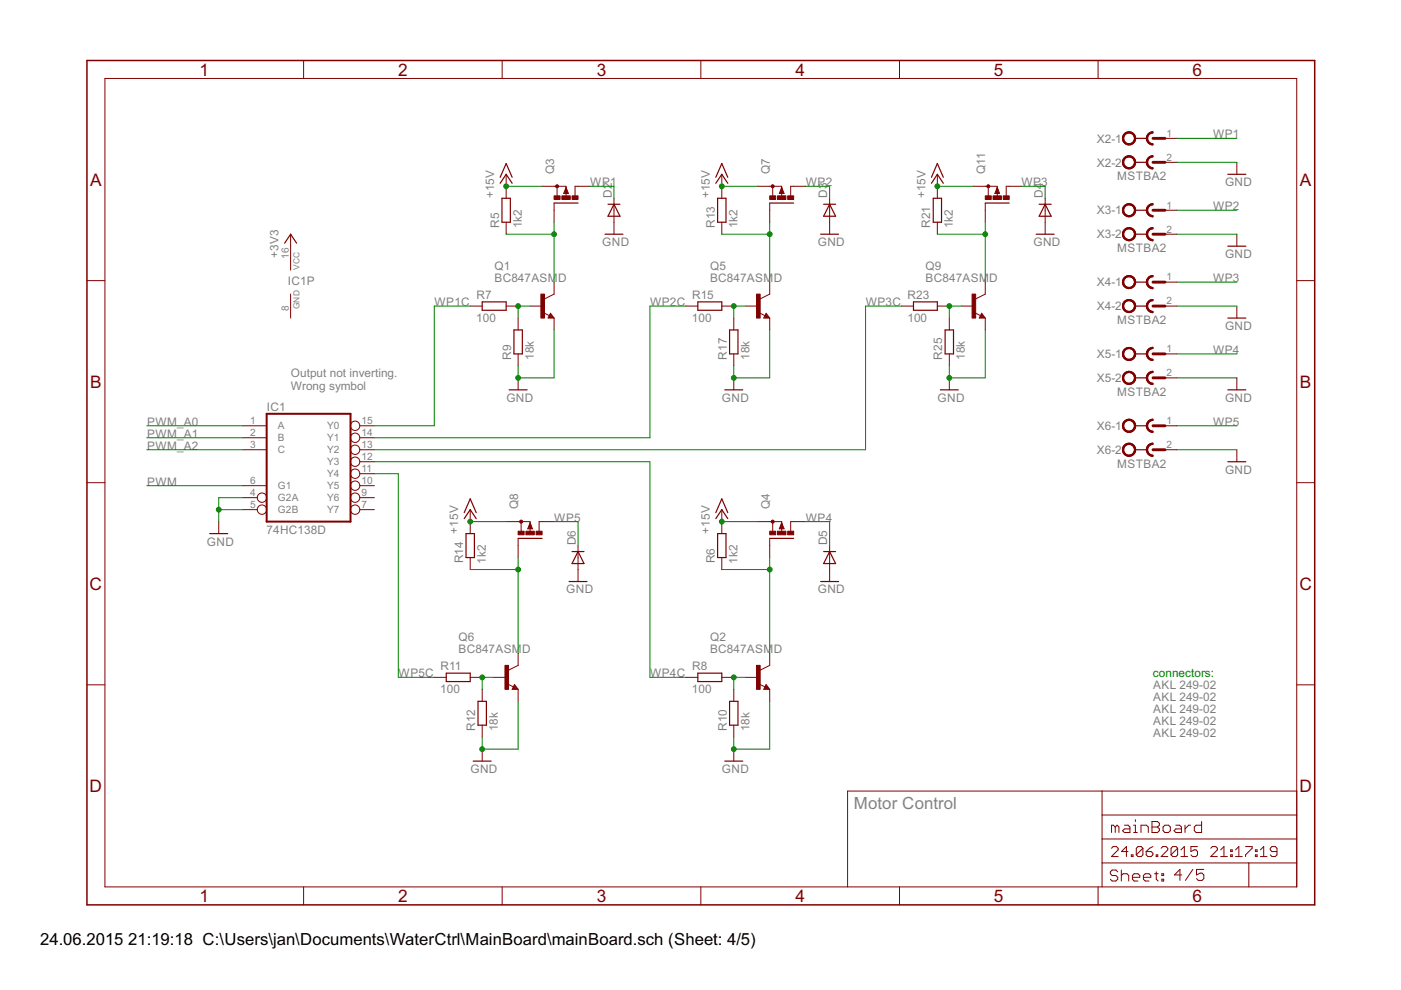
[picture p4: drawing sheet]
<svg xmlns="http://www.w3.org/2000/svg" width="297mm" height="210mm" viewBox="0 0 297 210" stroke-linecap="round" stroke-linejoin="round" font-family="sans-serif">
<g fill="none" stroke="#800000" stroke-width=".21">
<path d="M22.2 16.6h252.7v171.4h-252.7zM64.4 12.8v3.8M106.5 12.8v3.8M148.6 12.8v3.8M190.7 12.8v3.8M232.8 12.8v3.8M107.3 37v5M114.9 39.5h5.1v.3M118.1 39.5v2M120 39.8l.5 1.2h-1zM125.1 39.5h-3.2v2M153 37v5"/>
<path d="M160.7 39.5h5v.3M163.8 39.5v2M165.7 39.8l.5 1.2h-1zM170.8 39.5h-3.2v2M198.7 37v5M206.4 39.5h5v.3M209.5 39.5v2M211.4 39.8l.5 1.2h-1zM216.5 39.5h-3.2v2M247 29.3h2.5M247 34.4h2.5M262.2 34.4v2.6"/>
<path d="M18.4 59.5h3.8M61.6 49.7v7.6M107.3 47.1v2.6M117.5 59.8v2.6l-2.1 1M117.5 43.1v4M120 40.9v.9M130.2 42v7.7M153 47.1v2.6M163.2 59.8v2.6l-2 1M163.2 43.1v4M165.7 40.9v.9M175.9 42v7.7"/>
<path d="M198.7 47.1v2.6M208.9 59.8v2.6l-2 1M208.9 43.1v4M211.4 40.9v.9M221.6 42v7.7M247 44.6h2.5M247 49.7h2.5M247 59.8h2.5M262.2 49.7v2.5M274.9 59.5h3.8M61.6 62.4v5M99.7 64.9h2.5"/>
<path d="M107.3 64.9h2.6M109.9 67.4v2.6M109.9 75v2.6M112.4 64.9h2.5M115.3 66.3l1.2 .6M116.7 66.4l.8 1h-1.3zM117.5 67.4v2.6M145.4 64.9h2.6M153 64.9h2.6M155.6 67.4v2.6M155.6 75v2.6M158.1 64.9h2.6"/>
<path d="M161 66.3l1.2 .6M162.4 66.4l.8 1h-1.3zM163.2 67.4v2.6M191.1 64.9h2.6M198.7 64.9h2.6M201.3 67.4v2.6M201.3 75v2.6M203.8 64.9h2.6M206.7 66.3l1.2 .6M208.1 66.4l.8 1h-1.3zM208.9 67.4v2.6M247 64.9h2.5"/>
<path d="M247 75h2.5M262.2 64.9v2.5M51.5 90.3h5M51.5 92.8h5M51.5 95.4h5M76.3 90.3h3.1M76.3 92.8h3.1M76.3 95.4h3.1M76.3 97.9h3.1M109.9 80.1v2.6M155.6 80.1v2.6M201.3 80.1v2.6"/>
<path d="M247 80.1h2.5M247 90.3h2.5M247 95.4h2.5M262.2 80.1v2.6M262.2 95.4v2.5M18.4 102.3h3.8M46.4 110.6v2.5M51.5 105.5h3M51.5 108.1h3M51.5 103h5M76.3 105.5h3.1M76.3 108.1h3.1"/>
<path d="M76.3 103h3.1M76.3 100.4h3.1M99.7 108.1v5M99.7 118.2v2.6M107.3 110.6h5.1v.3M109.9 114.2v4M110.5 110.6v2M112.4 110.8l.5 1.3h-1zM112.4 112v.9M117.5 110.6h-3.2v2M122.6 115.7v7.6M153 108.1v5"/>
<path d="M153 118.2v2.6M160.7 110.6h5v.3M163.2 114.2v4M163.8 110.6v2M165.7 112v.9M165.7 110.8l.5 1.3h-1zM170.8 110.6h-3.2v2M175.9 115.7v7.6M274.9 102.3h3.8M109.9 138.5v2.6l-2.1 1M163.2 138.5v2.6l-2 1M18.4 145.2h3.8"/>
<path d="M92.1 143.6h2.5M99.7 143.6h2.5M102.2 146.2v2.5M102.2 153.8v2.5M102.2 158.8v2.6M104.8 143.6h2.5M107.6 145l1.3 .6M109.1 145.1l.8 1.1h-1.3zM109.9 146.2v2.5M145.4 143.6h2.6M153 143.6h2.6M155.6 146.2v2.5"/>
<path d="M155.6 153.8v2.5M155.6 158.8v2.6M158.1 143.6h2.6M161 145l1.2 .6M162.4 145.1l.8 1.1h-1.3zM163.2 146.2v2.5M274.9 145.2h3.8M233.7 167.7v20.3M233.7 177.9h41.2M233.7 172.8h41.2M235.6 179.9l.4-.4h.7l.4 .4v.3l-1.5 1.4h1.5M236.5 175.3l-.4-.3h-.4v1.5"/>
<path d="M236.5 175.3v1.2M236.5 175.3l.3-.3 .4 .3v1.2M238.4 175h.8l.4 .3v1.2h-1.2l-.4-.4 .4-.4h1.2M240.3 175h.4v1.5M240.3 176.5h.8M240.7 173.8v.4M241.9 176.5v-1.5h1.2l.4 .3v1.2M242.3 179.9v1.4l-.3 .3h-.7l-.4-.3M242.3 179.9l-.3-.4h-.7l-.4 .4v1.4M242.3 179.9l-1.4 1.4M244.2 174.2h1.2l.4 .4v.4l-.4 .3 .4 .4v.4l-.4 .4h-1.2zM244.2 175.3h1.2"/>
<path d="M244.4 179.5l-.7 .4-.7 .7M246.2 179.9l.3-.4h.7l.4 .4v.3l-1.4 1.4h1.4M247 175h.8l.3 .3v.8l-.3 .4h-.8l-.4-.4v-.8zM249.3 175h.8l.4 .3v1.2h-1.2l-.4-.4 .4-.4h1.2M249.7 179.9v1.4l-.4 .3h-.7l-.3-.3M249.7 179.9l-.4-.4h-.7l-.3 .4v1.4M249.7 179.9l-1.4 1.4M251.2 175v1.5M252.4 175h-.4l-.8 .7M253.9 179.5h-1.4v1.1l.7-.4h.4l.3 .4v.7l-.3 .3h-.8l-.3-.3M254.8 174.2v2.3h-1.2l-.4-.4v-.8l.4-.3h1.2M256.7 179.9l.3-.4h.8l.3 .4v.3l-1.4 1.4h1.4"/>
<path d="M264.1 179.5h1.4v.4l-1.4 1.4v.3M274.9 167.7h-95.2v20.3M64.4 188v3.9M106.5 188v3.9M148.6 188v3.9M190.7 188v3.9M232.8 188v3.9M233.7 183h41.2M237 184.8l-.4-.3h-.8l-.4 .3v.5l.4 .3h.8l.4 .4v.4l-.4 .4h-.8l-.4-.4M237.7 184.5v2.3M237.7 185.6l.4-.3h.8l.4 .3v1.2M239.2 180.6h-1.4l1-1.1v2.1"/>
<path d="M239.9 181.3h.3v.3h-.3zM240.1 186h1.6v-.4l-.4-.3h-.8l-.4 .3v.8l.4 .4h.8M242.4 186h1.6v-.4l-.4-.3h-.8l-.4 .3v.8l.4 .4h.8M243 180.6h1.1l.3 .3v.4l-.3 .3h-.7l-.4-.3zM244.8 185.3h.8M245.1 181.3h.4v.3h-.4zM245.2 184.8v1.6l.4 .4M246.3 185.3h.4v.3h-.4zM246.3 186.4h.4v.4h-.4zM250.4 181.6h1.4M250.4 180.2l.7-.7v2.1M250.6 185.5h-1.6l1.2-1.2v2.4"/>
<path d="M252.9 184.3l-1.6 2.4M255.2 184.3h-1.5v1.2l.8-.4h.3l.4 .4v.8l-.4 .4h-.7l-.4-.4M258.8 181.6h1.4M258.8 180.2l.7-.7v2.1M260.9 181.3h.4v.3h-.4zM260.9 180.2h.4v.4h-.4zM262 181.6h1.4M262 180.2l.7-.7v2.1M264.8 183v5M266.2 181.3h.3v.3h-.3zM266.2 180.2h.3v.4h-.3zM267.2 181.6h1.4"/>
<path d="M267.2 180.2l.7-.7v2.1M270.7 180.6h-1l-.4-.4v-.3l.4-.4h.7l.3 .4v1.4l-.3 .3h-.7l-.4-.3"/>
<circle cx="75.3" cy="90.3" r=".99"/>
<circle cx="75.3" cy="92.8" r=".99"/>
<circle cx="75.3" cy="97.9" r=".99"/>
<circle cx="75.3" cy="95.4" r=".99"/>
<circle cx="55.5" cy="105.5" r=".99"/>
<circle cx="55.5" cy="108.1" r=".99"/>
<circle cx="75.3" cy="103" r=".99"/>
<circle cx="75.3" cy="100.4" r=".99"/>
<circle cx="75.3" cy="105.5" r=".99"/>
<circle cx="75.3" cy="108.1" r=".99"/>
</g>
<g fill="none" stroke="#800000" stroke-width=".25">
<path d="M106 38.9l1.3-1.9 1.3 1.9M106 37.6l1.3-2.9 1.3 2.9M151.8 38.9l1.2-1.9 1.3 1.9M151.8 37.6l1.2-2.9 1.3 2.9M197.5 38.9l1.2-1.9 1.3 1.9M197.5 37.6l1.2-2.9 1.3 2.9M240.6 29.3h2.6M240.6 34.4h2.6M260.3 37h3.8M60.3 51.6l1.3-1.9 1.3 1.9M106.4 42h1.8v5.1h-1.8zM117.5 43.1h5.1"/>
<path d="M128.3 49.7h3.8M128.9 43.3h2.5M130.2 43.3l1.2 2.5h-2.5zM152.1 42h1.8v5.1h-1.8zM163.2 43.1h5.1M174 49.7h3.8M174.6 43.3h2.6M175.9 43.3l1.3 2.5h-2.6zM197.9 42h1.7v5.1h-1.7zM208.9 43.1h5.1M219.7 49.7h3.8M220.3 43.3h2.6"/>
<path d="M221.6 43.3l1.3 2.5h-2.6zM240.6 44.6h2.6M240.6 49.7h2.6M240.6 59.8h2.6M260.3 52.2h3.8M102.2 64h5.1v1.8h-5.1zM109 70h1.7v5h-1.7zM116.7 66.9l.1 .3h-.3l.2-.5 .5 .6h-.7M148 64h5v1.8h-5zM154.7 70h1.8v5h-1.8zM162.4 66.9l.2 .3h-.4l.2-.5 .5 .6h-.7M193.7 64h5v1.8h-5z"/>
<path d="M200.4 70h1.8v5h-1.8zM208.1 66.9l.2 .3h-.4l.2-.5 .5 .6h-.7M240.6 75h2.6M240.6 64.9h2.6M260.3 67.4h3.8M107.9 82.7h3.9M153.7 82.7h3.8M199.4 82.7h3.8M240.6 80.1h2.6M240.6 90.3h2.6M240.6 95.4h2.6M260.3 82.7h3.8"/>
<path d="M260.3 97.9h3.8M44.5 113.1h3.8M98.4 110l1.3-1.9 1.3 1.9M98.4 108.7l1.3-2.9 1.3 2.9M98.8 113.1h1.8v5.1h-1.8zM109.9 114.2h5M121.3 116.9h2.5M122.6 116.9l1.2 2.6h-2.5zM151.8 110l1.2-1.9 1.3 1.9M151.8 108.7l1.2-2.9 1.3 2.9M152.1 113.1h1.8v5.1h-1.8zM163.2 114.2h5.1"/>
<path d="M174.6 116.9h2.6M175.9 116.9l1.3 2.6h-2.6zM120.6 123.3h3.9M174 123.3h3.8M94.6 142.7h5.1v1.8h-5.1zM101.3 148.7h1.8v5.1h-1.8zM109.1 145.6l.1 .3h-.4l.3-.5 .5 .6h-.8M148 142.7h5v1.8h-5zM154.7 148.7h1.8v5.1h-1.8zM162.4 145.6l.2 .3h-.4l.2-.5 .5 .6h-.7M100.3 161.4h3.8M153.7 161.4h3.8"/>
</g>
<g fill="#800000" stroke="#800000" stroke-width=".21">
<path d="M114.7 62.4h.7v5h-.7z"/>
<path d="M117.5 41.5h1.2v.8h-1.2z"/>
<path d="M121.3 41.5h1.3v.8h-1.3z"/>
<path d="M119.1 41.5h1.8v.8h-1.8z"/>
<path d="M160.4 62.4h.8v5h-.8z"/>
<path d="M163.2 41.5h1.3v.8h-1.3z"/>
<path d="M167 41.5h1.3v.8h-1.3z"/>
<path d="M164.8 41.5h1.8v.8h-1.8z"/>
<path d="M206.1 62.4h.8v5h-.8z"/>
<path d="M208.9 41.5h1.3v.8h-1.3z"/>
<path d="M212.7 41.5h1.3v.8h-1.3z"/>
<path d="M210.5 41.5h1.8v.8h-1.8z"/>
<path d="M160.4 141.1h.8v5.1h-.8z"/>
<path d="M163.2 112.6h1.3v.8h-1.3z"/>
<path d="M167 112.6h1.3v.8h-1.3z"/>
<path d="M164.8 112.6h1.8v.8h-1.8z"/>
<path d="M107.1 141.1h.7v5.1h-.7z"/>
<path d="M109.9 112.6h1.2v.8h-1.2z"/>
<path d="M113.7 112.6h1.2v.8h-1.2z"/>
<path d="M111.5 112.6h1.8v.8h-1.8z"/>
</g>
<path d="M18.4 12.8h260.3v179.1h-260.3zM120 40.6v.3h.3l-.3-.9-.2 .9M165.7 40.6v.3h.3l-.3-.9-.2 .9M211.4 40.6v.3h.3l-.3-.9-.2 .9M112.4 111.7v.3h.2l-.2-.9-.3 .9M165.7 111.7v.3h.3l-.3-.9-.2 .9" fill="none" stroke="#800000" stroke-width=".32"/>
<g fill="#800000" stroke="#800000" stroke-width=".21">
<path d="M243.1 29.3h.2l.1 .5 .3 .4 .8 .3v.2a1.37 1.37 0 0 1-1.4-1.4z" fill-rule="evenodd"/>
<path d="M243.5 28.3l.5-.3 .5-.1v.3l-.8 .2-.3 .5-.1 .4h-.2v-.4z" fill-rule="evenodd"/>
<path d="M243.5 28.3l.8-.4h.2v.3a1.14 1.14 0 0 0-1.2 1.1 1.14 1.14 0 0 0 1.2 1.2v.2a1.4 1.4 0 0 1-1.3-.8 1.4 1.4 0 0 1 .3-1.6z" fill-rule="evenodd"/>
<path d="M238.4 28.4a1.4 1.4 0 0 1 2.2 .2 1.4 1.4 0 0 1-.9 2.1 1.4 1.4 0 0 1-1.7-1.4h.2a1.15 1.15 0 0 1 1.6-1 1.15 1.15 0 0 1 .3 1.9 1.15 1.15 0 0 1-1.8-.6l-.1-.3h-.2z" fill-rule="evenodd"/>
<path d="M238.4 28.4a1.4 1.4 0 0 1 2.2 .2 1.4 1.4 0 0 1-.9 2.1 1.4 1.4 0 0 1-1.7-1.4h.2a1.15 1.15 0 0 1 1.6-1 1.15 1.15 0 0 1 .3 1.9 1.15 1.15 0 0 1-1.8-.6l-.1-.3h-.2z" fill-rule="evenodd"/>
<path d="M243.1 34.4h.2l.1 .5 .3 .4 .8 .3v.2a1.37 1.37 0 0 1-1.4-1.4z" fill-rule="evenodd"/>
<path d="M243.5 33.4l.5-.3 .5-.1v.3l-.8 .2-.3 .4-.1 .5h-.2v-.4z" fill-rule="evenodd"/>
<path d="M243.5 33.4l.8-.4h.2v.3a1.14 1.14 0 0 0-1.2 1.1 1.14 1.14 0 0 0 1.2 1.2v.2a1.4 1.4 0 0 1-1.3-.9 1.4 1.4 0 0 1 .3-1.5z" fill-rule="evenodd"/>
<path d="M238.4 33.5a1.4 1.4 0 0 1 2.2 .2 1.4 1.4 0 0 1-.9 2.1 1.4 1.4 0 0 1-1.7-1.4h.2a1.15 1.15 0 0 1 1.6-1.1 1.15 1.15 0 0 1 .3 1.9 1.15 1.15 0 0 1-1.8-.5l-.1-.3h-.2z" fill-rule="evenodd"/>
<path d="M238.4 33.5a1.4 1.4 0 0 1 2.2 .2 1.4 1.4 0 0 1-.9 2.1 1.4 1.4 0 0 1-1.7-1.4h.2a1.15 1.15 0 0 1 1.6-1.1 1.15 1.15 0 0 1 .3 1.9 1.15 1.15 0 0 1-1.8-.5l-.1-.3h-.2z" fill-rule="evenodd"/>
<path d="M243.1 44.6h.2l.1 .5 .3 .4 .8 .2v.3a1.37 1.37 0 0 1-1.4-1.4z" fill-rule="evenodd"/>
<path d="M243.5 43.6l.5-.4h.5v.2l-.8 .3-.3 .4-.1 .5h-.2v-.5z" fill-rule="evenodd"/>
<path d="M243.5 43.6l.8-.4h.2v.2a1.14 1.14 0 0 0-1.2 1.2 1.14 1.14 0 0 0 1.2 1.1v.3a1.4 1.4 0 0 1-1.3-.9 1.4 1.4 0 0 1 .3-1.5z" fill-rule="evenodd"/>
<path d="M238.4 43.6a1.4 1.4 0 0 1 2.2 .3 1.4 1.4 0 0 1-.9 2 1.4 1.4 0 0 1-1.7-1.3h.2a1.15 1.15 0 0 1 1.6-1.1 1.15 1.15 0 0 1 .3 1.9 1.15 1.15 0 0 1-1.8-.5l-.1-.3h-.2z" fill-rule="evenodd"/>
<path d="M238.4 43.6a1.4 1.4 0 0 1 2.2 .3 1.4 1.4 0 0 1-.9 2 1.4 1.4 0 0 1-1.7-1.3h.2a1.15 1.15 0 0 1 1.6-1.1 1.15 1.15 0 0 1 .3 1.9 1.15 1.15 0 0 1-1.8-.5l-.1-.3h-.2z" fill-rule="evenodd"/>
<path d="M243.1 49.7h.2l.1 .4 .3 .4 .8 .3v.3a1.37 1.37 0 0 1-1.4-1.4z" fill-rule="evenodd"/>
<path d="M243.5 48.7l.5-.4h.5v.2l-.8 .3-.3 .3-.1 .6h-.2v-.5z" fill-rule="evenodd"/>
<path d="M243.5 48.7l.8-.4h.2v.2a1.14 1.14 0 0 0-1.2 1.2 1.14 1.14 0 0 0 1.2 1.1v.3a1.4 1.4 0 0 1-1.3-.9 1.4 1.4 0 0 1 .3-1.5z" fill-rule="evenodd"/>
<path d="M238.4 48.7a1.4 1.4 0 0 1 2.2 .2 1.4 1.4 0 0 1-.9 2.1 1.4 1.4 0 0 1-1.7-1.3h.2a1.15 1.15 0 0 1 1.6-1.1 1.15 1.15 0 0 1 .3 1.9 1.15 1.15 0 0 1-1.8-.6l-.1-.2h-.2z" fill-rule="evenodd"/>
<path d="M238.4 48.7a1.4 1.4 0 0 1 2.2 .2 1.4 1.4 0 0 1-.9 2.1 1.4 1.4 0 0 1-1.7-1.3h.2a1.15 1.15 0 0 1 1.6-1.1 1.15 1.15 0 0 1 .3 1.9 1.15 1.15 0 0 1-1.8-.6l-.1-.2h-.2z" fill-rule="evenodd"/>
<path d="M243.1 59.8h.2l.1 .5 .3 .4 .8 .3v.2a1.37 1.37 0 0 1-1.4-1.4z" fill-rule="evenodd"/>
<path d="M243.5 58.8l.5-.3 .5-.1v.3l-.8 .2-.3 .4-.1 .5h-.2v-.4z" fill-rule="evenodd"/>
<path d="M243.5 58.8l.8-.4h.2v.3a1.14 1.14 0 0 0-1.2 1.1 1.14 1.14 0 0 0 1.2 1.2v.2a1.4 1.4 0 0 1-1.3-.9 1.4 1.4 0 0 1 .3-1.5z" fill-rule="evenodd"/>
<path d="M238.4 58.8a1.4 1.4 0 0 1 2.2 .3 1.4 1.4 0 0 1-.8 2.1 1.4 1.4 0 0 1-1.8-1.4h.2a1.15 1.15 0 0 1 1.6-1.1 1.15 1.15 0 0 1 .3 1.9 1.15 1.15 0 0 1-1.8-.5l-.1-.3h-.2z" fill-rule="evenodd"/>
<path d="M238.4 58.8a1.4 1.4 0 0 1 2.2 .3 1.4 1.4 0 0 1-.8 2.1 1.4 1.4 0 0 1-1.8-1.4h.2a1.15 1.15 0 0 1 1.6-1.1 1.15 1.15 0 0 1 .3 1.9 1.15 1.15 0 0 1-1.8-.5l-.1-.3h-.2z" fill-rule="evenodd"/>
<path d="M243.1 64.9h.2l.1 .5 .3 .4 .8 .2v.3a1.41 1.41 0 0 1-1.4-1.4z" fill-rule="evenodd"/>
<path d="M243.5 63.9l.5-.3 .5-.1v.3l-.8 .2-.3 .4-.1 .5h-.2v-.5z" fill-rule="evenodd"/>
<path d="M243.5 63.9l.8-.4h.2v.3a1.14 1.14 0 0 0-1.2 1.1 1.14 1.14 0 0 0 1.2 1.1v.3a1.4 1.4 0 0 1-1.3-.9 1.4 1.4 0 0 1 .3-1.5z" fill-rule="evenodd"/>
<path d="M238.4 63.9a1.4 1.4 0 0 1 2.2 .3 1.4 1.4 0 0 1-.8 2 1.4 1.4 0 0 1-1.8-1.3h.2a1.15 1.15 0 0 1 1.6-1.1 1.15 1.15 0 0 1 .3 1.9 1.15 1.15 0 0 1-1.8-.5l-.1-.3h-.2z" fill-rule="evenodd"/>
<path d="M238.4 63.9a1.4 1.4 0 0 1 2.2 .3 1.4 1.4 0 0 1-.8 2 1.4 1.4 0 0 1-1.8-1.3h.2a1.15 1.15 0 0 1 1.6-1.1 1.15 1.15 0 0 1 .3 1.9 1.15 1.15 0 0 1-1.8-.5l-.1-.3h-.2z" fill-rule="evenodd"/>
<path d="M243.1 75h.2l.1 .5 .3 .4 .8 .3v.2a1.37 1.37 0 0 1-1.4-1.4z" fill-rule="evenodd"/>
<path d="M243.5 74l1-.4v.3l-.8 .2-.3 .4-.1 .5h-.2v-.4z" fill-rule="evenodd"/>
<path d="M243.5 74l.8-.4h.2v.3a1.14 1.14 0 0 0-1.2 1.1 1.14 1.14 0 0 0 1.2 1.2v.2a1.4 1.4 0 0 1-1.4-.8 1.4 1.4 0 0 1 .4-1.6z" fill-rule="evenodd"/>
<path d="M238.4 74.1a1.4 1.4 0 0 1 2.2 .2 1.4 1.4 0 0 1-.8 2.1 1.4 1.4 0 0 1-1.8-1.4h.2a1.15 1.15 0 0 1 1.6-1 1.15 1.15 0 0 1 .3 1.9 1.15 1.15 0 0 1-1.8-.6l-.1-.3h-.2z" fill-rule="evenodd"/>
<path d="M238.4 74.1a1.4 1.4 0 0 1 2.2 .2 1.4 1.4 0 0 1-.8 2.1 1.4 1.4 0 0 1-1.8-1.4h.2a1.15 1.15 0 0 1 1.6-1 1.15 1.15 0 0 1 .3 1.9 1.15 1.15 0 0 1-1.8-.6l-.1-.3h-.2z" fill-rule="evenodd"/>
<path d="M243.1 80.1h.2l.1 .5 .3 .4 .8 .3v.2a1.37 1.37 0 0 1-1.4-1.4z" fill-rule="evenodd"/>
<path d="M243.5 79.1l1-.4v.3l-.8 .2-.3 .4-.1 .5h-.2v-.4z" fill-rule="evenodd"/>
<path d="M243.5 79.1l.8-.4h.2v.3a1.14 1.14 0 0 0-1.2 1.1 1.14 1.14 0 0 0 1.2 1.2v.2a1.4 1.4 0 0 1-1.4-.8 1.4 1.4 0 0 1 .4-1.6z" fill-rule="evenodd"/>
<path d="M238.4 79.2a1.4 1.4 0 0 1 2.2 .2 1.4 1.4 0 0 1-.8 2.1 1.4 1.4 0 0 1-1.8-1.4h.2a1.15 1.15 0 0 1 1.6-1 1.15 1.15 0 0 1 .3 1.9 1.15 1.15 0 0 1-1.8-.6l-.1-.3h-.2z" fill-rule="evenodd"/>
<path d="M238.4 79.2a1.4 1.4 0 0 1 2.2 .2 1.4 1.4 0 0 1-.8 2.1 1.4 1.4 0 0 1-1.8-1.4h.2a1.15 1.15 0 0 1 1.6-1 1.15 1.15 0 0 1 .3 1.9 1.15 1.15 0 0 1-1.8-.6l-.1-.3h-.2z" fill-rule="evenodd"/>
<path d="M243.1 90.3h.2l.1 .5 .3 .4 .8 .2v.3a1.37 1.37 0 0 1-1.4-1.4z" fill-rule="evenodd"/>
<path d="M243.5 89.3l1-.4v.2l-.8 .3-.3 .4-.1 .5h-.2v-.5z" fill-rule="evenodd"/>
<path d="M243.5 89.3l.8-.4h.2v.2a1.14 1.14 0 0 0-1.2 1.2 1.14 1.14 0 0 0 1.2 1.1v.3a1.4 1.4 0 0 1-1.4-.9 1.4 1.4 0 0 1 .4-1.5z" fill-rule="evenodd"/>
<path d="M238.4 89.3a1.4 1.4 0 0 1 2.2 .3 1.4 1.4 0 0 1-.8 2 1.4 1.4 0 0 1-1.8-1.3h.2a1.15 1.15 0 0 1 1.7-1.1 1.15 1.15 0 0 1 .2 1.9 1.15 1.15 0 0 1-1.8-.5l-.1-.3h-.2z" fill-rule="evenodd"/>
<path d="M238.4 89.3a1.4 1.4 0 0 1 2.2 .3 1.4 1.4 0 0 1-.8 2 1.4 1.4 0 0 1-1.8-1.3h.2a1.15 1.15 0 0 1 1.7-1.1 1.15 1.15 0 0 1 .2 1.9 1.15 1.15 0 0 1-1.8-.5l-.1-.3h-.2z" fill-rule="evenodd"/>
<path d="M243.1 95.4h.2l.1 .5 .3 .3 .8 .3v.3a1.37 1.37 0 0 1-1.4-1.4z" fill-rule="evenodd"/>
<path d="M243.5 94.4l.5-.4h.5v.2l-.8 .3-.3 .4-.1 .5h-.2v-.5z" fill-rule="evenodd"/>
<path d="M243.5 94.4l.8-.4h.2v.2a1.14 1.14 0 0 0-1.2 1.2 1.14 1.14 0 0 0 1.2 1.1v.3a1.4 1.4 0 0 1-1.3-.9 1.4 1.4 0 0 1 .3-1.5z" fill-rule="evenodd"/>
<path d="M238.4 94.4a1.4 1.4 0 0 1 2.2 .2 1.4 1.4 0 0 1-.9 2.1 1.4 1.4 0 0 1-1.7-1.3h.2a1.15 1.15 0 0 1 1.7-1.1 1.15 1.15 0 0 1 .2 1.9 1.15 1.15 0 0 1-1.8-.5l-.1-.3h-.2z" fill-rule="evenodd"/>
<path d="M238.4 94.4a1.4 1.4 0 0 1 2.2 .2 1.4 1.4 0 0 1-.9 2.1 1.4 1.4 0 0 1-1.7-1.3h.2a1.15 1.15 0 0 1 1.7-1.1 1.15 1.15 0 0 1 .2 1.9 1.15 1.15 0 0 1-1.8-.5l-.1-.3h-.2z" fill-rule="evenodd"/>
<circle cx="118.1" cy="39.5" r=".33"/>
<circle cx="163.8" cy="39.5" r=".33"/>
<circle cx="209.5" cy="39.5" r=".33"/>
<circle cx="163.8" cy="110.6" r=".33"/>
<circle cx="110.5" cy="110.6" r=".33"/>
</g>
<path d="M244.5 29.3h2.5M244.5 34.4h2.5M244.5 44.6h2.5M244.5 49.7h2.5M244.5 59.8h2.5M244.5 64.9h2.5M244.5 75h2.5M244.5 80.1h2.5M244.5 90.3h2.5M244.5 95.4h2.5" fill="none" stroke="#800000" stroke-width=".61"/>
<path d="M56.5 87.7h17.8v22.9h-17.8z" fill="none" stroke="#800000" stroke-width=".42"/>
<g fill="none" stroke="#008000" stroke-width=".21">
<path d="M107.3 39.5h7.6M125.1 39.5h5.1v2.5M153 39.5h7.7M170.8 39.5h5.1v2.5M198.7 39.5h7.7M216.5 39.5h5.1v2.5M249.5 34.4h12.7M249.5 29.3h12.7M107.3 49.7h10.2M117.5 47.1v12.7M153 49.7h10.2M163.2 47.1v12.7"/>
<path d="M198.7 49.7h10.2M208.9 47.1v12.7M249.5 49.7h12.7M249.5 44.6h12.7M249.5 59.8h12.7M99.7 64.9h-7.6v25.4h-12.7M112.4 64.9h-2.5v2.5M117.5 70v10.1h-7.6v-2.5M145.4 64.9h-7.6v27.9h-58.4M158.1 64.9h-2.5v2.5M163.2 70v10.1h-7.6v-2.5M191.1 64.9h-7.6v30.5h-104.1"/>
<path d="M203.8 64.9h-2.5v2.5M208.9 70v10.1h-7.6v-2.5M249.5 64.9h12.7M249.5 75h12.7M31.1 95.4h20.4M31.1 90.3h20.4M31.1 92.8h20.4M79.4 97.9h58.4v45.7h7.6M249.5 80.1h12.7M249.5 95.4h12.7M249.5 90.3h12.7M31.1 103h20.4"/>
<path d="M46.4 108.1h5.1M51.5 105.5h-5.1v5.1M79.4 100.4h5.1v43.2h7.6M99.7 110.6h7.6M109.9 118.2v20.3M117.5 110.6h5.1v5.1M153 110.6h7.7M163.2 118.2v20.3M170.8 110.6h5.1v5.1M99.7 120.8h10.2M153 120.8h10.2M104.8 143.6h-2.6v2.6"/>
<path d="M109.9 148.7v10.1h-7.7v-2.5M158.1 143.6h-2.5v2.6M163.2 148.7v10.1h-7.6v-2.5"/>
</g>
<g fill="#008000" stroke="#008000" stroke-width=".21">
<circle cx="117.5" cy="49.7" r=".51"/>
<circle cx="109.9" cy="64.9" r=".51"/>
<circle cx="109.9" cy="80.1" r=".51"/>
<circle cx="155.6" cy="80.1" r=".51"/>
<circle cx="201.3" cy="80.1" r=".51"/>
<circle cx="155.6" cy="158.8" r=".51"/>
<circle cx="46.4" cy="108.1" r=".51"/>
<circle cx="102.2" cy="158.8" r=".51"/>
<circle cx="163.2" cy="49.7" r=".51"/>
<circle cx="155.6" cy="64.9" r=".51"/>
<circle cx="208.9" cy="49.7" r=".51"/>
<circle cx="201.3" cy="64.9" r=".51"/>
<circle cx="163.2" cy="120.8" r=".51"/>
<circle cx="155.6" cy="143.6" r=".51"/>
<circle cx="107.3" cy="39.5" r=".51"/>
<circle cx="153" cy="39.5" r=".51"/>
<circle cx="198.7" cy="39.5" r=".51"/>
<circle cx="153" cy="110.6" r=".51"/>
<circle cx="99.7" cy="110.6" r=".51"/>
<circle cx="109.9" cy="120.8" r=".51"/>
<circle cx="102.2" cy="143.6" r=".51"/>
</g>
<g font-size="4.1" fill="#800000">
<text x="42.3" y="16">1</text>
<text x="84.4" y="16">2</text>
<text x="126.5" y="16">3</text>
<text x="168.6" y="16">4</text>
<text x="210.7" y="16">5</text>
<text x="252.9" y="16">6</text>
<text x="19.1" y="39.4">A</text>
<text x="275.6" y="39.4">A</text>
<text x="19.1" y="82.2">B</text>
<text x="275.6" y="82.2">B</text>
<text x="19" y="125.1">C</text>
<text x="275.5" y="125.1">C</text>
<text x="19" y="167.9">D</text>
<text x="275.5" y="167.9">D</text>
<text x="42.3" y="191.2">1</text>
<text x="84.4" y="191.2">2</text>
<text x="126.5" y="191.2">3</text>
<text x="168.6" y="191.2">4</text>
<text x="210.7" y="191.2">5</text>
<text x="252.9" y="191.2">6</text>
</g>
<text font-size="4" fill="#808080" x="181" y="171.5">Motor Control</text>
<g font-size="4">
<text x="8.5" y="200.4">24.06.2015</text>
<text x="27.2" y="200.4">21:19:18 C:\Users\jan\Documents\WaterCtrl\MainBoard\mainBoard.sch (Sheet: 4/5)</text>
</g>
<g font-size="2.8" fill="#808080">
<text x="257.2" y="29.3">WP1</text>
<text x="232.5" y="30.2">X2-1</text>
<text x="232.5" y="35.3">X2-2</text>
<text x="117.5" y="36.9" transform="rotate(-90 117.5 36.9)">Q3</text>
<text x="125.1" y="39.5">WP1</text>
<text x="129.7" y="42" transform="rotate(-90 129.7 42)">D2</text>
<text x="163.2" y="36.9" transform="rotate(-90 163.2 36.9)">Q7</text>
<text x="170.9" y="39.5">WP2</text>
<text x="175.4" y="42" transform="rotate(-90 175.4 42)">D3</text>
<text x="208.9" y="36.9" transform="rotate(-90 208.9 36.9)">Q11</text>
<text x="216.6" y="39.5">WP3</text>
<text x="221.1" y="42" transform="rotate(-90 221.1 42)">D4</text>
<text x="236.9" y="38.2">MSTBA2</text>
<text x="259.7" y="39.5">GND</text>
<text x="104.8" y="42" transform="rotate(-90 104.8 42)">+15V</text>
<text x="150.5" y="42" transform="rotate(-90 150.5 42)">+15V</text>
<text x="196.2" y="42" transform="rotate(-90 196.2 42)">+15V</text>
<text x="232.5" y="45.5">X3-1</text>
<text x="257.2" y="44.6">WP2</text>
<text x="105.8" y="48.3" transform="rotate(-90 105.8 48.3)">R5</text>
<text x="110.6" y="48.4" transform="rotate(-90 110.6 48.4)">1k2</text>
<text x="127.7" y="52.2">GND</text>
<text x="151.5" y="48.3" transform="rotate(-90 151.5 48.3)">R13</text>
<text x="156.3" y="48.4" transform="rotate(-90 156.3 48.4)">1k2</text>
<text x="173.4" y="52.2">GND</text>
<text x="197.2" y="48.3" transform="rotate(-90 197.2 48.3)">R21</text>
<text x="202" y="48.4" transform="rotate(-90 202 48.4)">1k2</text>
<text x="219.1" y="52.2">GND</text>
<text x="232.5" y="50.5">X3-2</text>
<text x="236.9" y="53.5">MSTBA2</text>
<text x="59.1" y="54.7" transform="rotate(-90 59.1 54.7)">+3V3</text>
<text x="104.8" y="59.8">BC847ASM</text>
<text x="104.8" y="57.3">Q1</text>
<text x="118.3" y="59.8">D</text>
<text x="150.5" y="59.8">BC847ASM</text>
<text x="150.5" y="57.3">Q5</text>
<text x="164" y="59.8">D</text>
<text x="196.2" y="59.8">BC847ASM</text>
<text x="196.2" y="57.3">Q9</text>
<text x="209.8" y="59.8">D</text>
<text x="257.2" y="59.8">WP3</text>
<text x="259.7" y="54.7">GND</text>
<text x="61" y="60.4">IC1P</text>
<text x="92.1" y="64.9">WP1C</text>
<text x="101" y="63.4">R7</text>
<text x="137.8" y="64.9">WP2C</text>
<text x="146.7" y="63.4">R15</text>
<text x="183.6" y="64.9">WP3C</text>
<text x="192.4" y="63.4">R23</text>
<text x="232.5" y="60.7">X4-1</text>
<text x="232.5" y="65.8">X4-2</text>
<text x="101" y="68.2">100</text>
<text x="146.7" y="68.2">100</text>
<text x="192.4" y="68.2">100</text>
<text x="236.9" y="68.7">MSTBA2</text>
<text x="259.7" y="70">GND</text>
<text x="108.4" y="76.3" transform="rotate(-90 108.4 76.3)">R9</text>
<text x="113.2" y="76.3" transform="rotate(-90 113.2 76.3)">18k</text>
<text x="154.1" y="76.3" transform="rotate(-90 154.1 76.3)">R17</text>
<text x="158.9" y="76.3" transform="rotate(-90 158.9 76.3)">18k</text>
<text x="199.8" y="76.3" transform="rotate(-90 199.8 76.3)">R25</text>
<text x="204.6" y="76.3" transform="rotate(-90 204.6 76.3)">18k</text>
<text x="232.5" y="75.9">X5-1</text>
<text x="257.2" y="75">WP4</text>
<text x="61.7" y="80">Output not inverting.</text>
<text x="61.7" y="82.7">Wrong symbol</text>
<text x="232.5" y="81">X5-2</text>
<text x="236.9" y="83.9">MSTBA2</text>
<text x="56.6" y="87.1">IC1</text>
<text x="107.4" y="85.2">GND</text>
<text x="153.1" y="85.2">GND</text>
<text x="198.8" y="85.2">GND</text>
<text x="259.7" y="85.2">GND</text>
<text x="31.2" y="90.3">PWM_A0</text>
<text x="31.2" y="92.8">PWM_A1</text>
<text x="31.2" y="95.4">PWM_A2</text>
<text x="232.5" y="91.2">X6-1</text>
<text x="257.2" y="90.3">WP5</text>
<text x="232.5" y="96.2">X6-2</text>
<text x="236.9" y="99.2">MSTBA2</text>
<text x="259.7" y="100.4">GND</text>
<text x="31.2" y="103">PWM</text>
<text x="56.5" y="113.1">74HC138D</text>
<text x="97.2" y="113.1" transform="rotate(-90 97.2 113.1)">+15V</text>
<text x="109.9" y="108" transform="rotate(-90 109.9 108)">Q8</text>
<text x="117.5" y="110.6">WP5</text>
<text x="150.5" y="113.1" transform="rotate(-90 150.5 113.1)">+15V</text>
<text x="163.2" y="108" transform="rotate(-90 163.2 108)">Q4</text>
<text x="170.9" y="110.6">WP4</text>
<text x="43.9" y="115.7">GND</text>
<text x="98.2" y="119.4" transform="rotate(-90 98.2 119.4)">R14</text>
<text x="103" y="119.5" transform="rotate(-90 103 119.5)">1k2</text>
<text x="122.1" y="115.6" transform="rotate(-90 122.1 115.6)">D6</text>
<text x="151.5" y="119.4" transform="rotate(-90 151.5 119.4)">R6</text>
<text x="156.3" y="119.5" transform="rotate(-90 156.3 119.5)">1k2</text>
<text x="175.4" y="115.6" transform="rotate(-90 175.4 115.6)">D5</text>
<text x="120.1" y="125.8">GND</text>
<text x="173.4" y="125.8">GND</text>
<text x="97.2" y="136">Q6</text>
<text x="150.5" y="136">Q2</text>
<text x="84.5" y="143.6">WP5C</text>
<text x="93.4" y="142.1">R11</text>
<text x="97.2" y="138.5">BC847ASM</text>
<text x="110.7" y="138.5">D</text>
<text x="137.8" y="143.6">WP4C</text>
<text x="146.7" y="142.1">R8</text>
<text x="150.5" y="138.5">BC847ASM</text>
<text x="164" y="138.5">D</text>
<text x="93.4" y="146.9">100</text>
<text x="146.7" y="146.9">100</text>
<text x="244.5" y="146.1">AKL 249-02</text>
<text x="244.5" y="148.7">AKL 249-02</text>
<text x="100.7" y="155" transform="rotate(-90 100.7 155)">R12</text>
<text x="105.5" y="155" transform="rotate(-90 105.5 155)">18k</text>
<text x="154.1" y="155" transform="rotate(-90 154.1 155)">R10</text>
<text x="158.9" y="155" transform="rotate(-90 158.9 155)">18k</text>
<text x="244.5" y="151.2">AKL 249-02</text>
<text x="244.5" y="153.8">AKL 249-02</text>
<text x="244.5" y="156.3">AKL 249-02</text>
<text x="99.7" y="163.9">GND</text>
<text x="153.1" y="163.9">GND</text>
</g>
<text font-size="2.8" fill="#008000" x="244.5" y="143.6">connectors:</text>
<g font-size="2.4" fill="#808080">
<text x="247.4" y="29">1</text>
<text x="247.4" y="34.1">2</text>
<text x="247.4" y="44.2">1</text>
<text x="247.4" y="49.3">2</text>
<text x="61.3" y="54.9" transform="rotate(-90 61.3 54.9)">16</text>
<text x="247.4" y="59.5">1</text>
<text x="61.3" y="65.9" transform="rotate(-90 61.3 65.9)">8</text>
<text x="247.4" y="64.5">2</text>
<text x="247.4" y="74.7">1</text>
<text x="247.4" y="79.8">2</text>
<text x="53" y="89.9">1</text>
<text x="76.6" y="89.9">15</text>
<text x="247.4" y="89.9">1</text>
<text x="53" y="92.5">2</text>
<text x="53" y="95">3</text>
<text x="58.9" y="91">A</text>
<text x="58.9" y="93.6">B</text>
<text x="69.3" y="93.6">Y1</text>
<text x="69.3" y="91">Y0</text>
<text x="76.6" y="95">13</text>
<text x="76.6" y="92.5">14</text>
<text x="247.4" y="95">2</text>
<text x="58.9" y="96.1">C</text>
<text x="69.3" y="101.2">Y4</text>
<text x="69.3" y="98.7">Y3</text>
<text x="69.3" y="96.1">Y2</text>
<text x="76.6" y="100.1">11</text>
<text x="76.6" y="97.5">12</text>
<text x="53" y="105.2">4</text>
<text x="53" y="107.7">5</text>
<text x="53" y="102.6">6</text>
<text x="58.9" y="106.3">G2A</text>
<text x="58.9" y="103.7">G1</text>
<text x="69.3" y="106.3">Y6</text>
<text x="69.3" y="103.7">Y5</text>
<text x="76.6" y="107.7">7</text>
<text x="76.6" y="105.2">9</text>
<text x="76.6" y="102.6">10</text>
<text x="58.9" y="108.8">G2B</text>
<text x="69.3" y="108.8">Y7</text>
</g>
<g font-size="2" fill="#808080">
<text x="63.5" y="57.2" transform="rotate(-90 63.5 57.2)">VCC</text>
<text x="63.5" y="65.6" transform="rotate(-90 63.5 65.6)">GND</text>
</g>
</svg>
